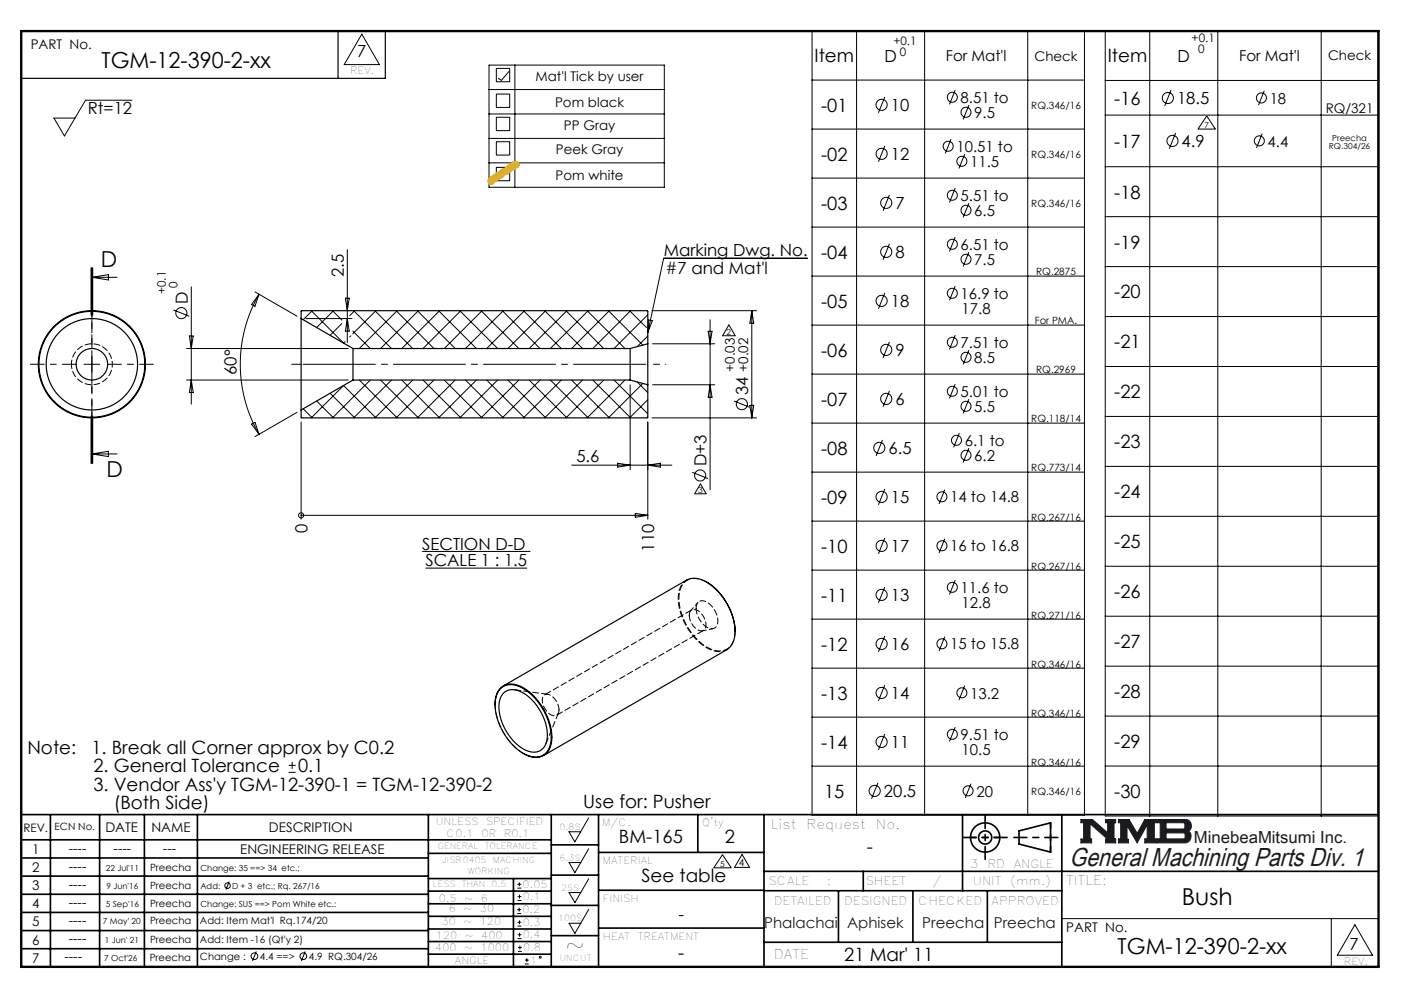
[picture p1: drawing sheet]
<svg xmlns="http://www.w3.org/2000/svg" width="297mm" height="210mm" viewBox="0 0 297 210" stroke-linecap="round" stroke-linejoin="round" font-family="sans-serif">
<g fill="none" stroke="#000" stroke-width=".35">
<path d="M4.5 172.3h287.1M4.5 177.6h112.1M10.7 172.3v32.2M21.1 172.3v32.2M30.5 172.3v32.2M41.8 172.3v32.2M90.6 172.3v32.2M116.6 172.3v32.2M116.6 178.7h10M126.6 172.3v32.2M147.6 172.3v8M161.6 172.3v32.2"/>
<path d="M203.6 172.3v16.1M215.6 175.7l6.6-1.7v6.2l-6.6-1.7zM224.6 172.3v32.2M4.5 185.3h86.1M4.5 181.4h86.1M4.5 189.1h86.1M4.5 193h86.1M4.5 196.8h86.1M90.6 199.1h26M90.6 193.8h26M90.6 188.5h26M90.6 191.1h26"/>
<path d="M90.6 180.5h26M90.6 185.8h26M90.6 196.5h26M108.6 185.8v18.5M116.6 185.1h10M116.6 191.5h10M116.6 197.9h10M126.6 196.3h35M126.6 188.3h35M126.6 180.3h35M161.6 184.3h130M161.6 199.3h63"/>
<path d="M161.6 188.4h63M177.4 188.4v10.9M182.6 184.3v4.1M193.1 188.4v10.9M208.9 188.4v10.9M4.5 200.6h86.1M90.6 201.8h26"/>
<circle cx="208.4" cy="177.1" r="3.1"/>
<circle cx="208.4" cy="177.1" r="1.39"/>
</g>
<path d="M228.7 173.3h2.4l3.2 2.8v-2.1h-.5v-.7h2.2v.7h-.3v3.4h.3v.9h-2.1v-.9h.4l-3.7-3.2v3.2h.3v.9h-2.2v-.9h.5v-3.4h-.5zM236.6 173.3h2.2l1.8 2.9 1.6-2.9h2.4v.7h-.4v3.4h.4v.9h-2.4v-.9h.5v-3l-2.1 3.9-2.2-3.7v2.9h.3v.8h-2.1v-.9h.5v-3.4h-.5zM244.9 173.3h5.9a1.34 1.34 0 0 1 1.2 1.1 1.34 1.34 0 0 1-.7 1.4 1.33 1.33 0 0 1 .6 1.5 1.33 1.33 0 0 1-1.2 1h-5.8v-.9h.5v-3.4h-.5zM246.7 174h3.7l.2 .3v.7l-.3 .3h-3.6zM246.7 176.1l3.8 .1 .2 .2v.8l-.4 .2h-3.6z" fill="none" stroke="#191924" stroke-width=".21"/>
<path d="M105.4 16.6l.7 .4M106.1 17l1.6-1.9M152.9 71h2.6M154.2 68.7l-1.3 2.3M155.5 71l-1.3-2.3M147 104.4h2.4M148.2 102.3l-1.2 2.1M149.4 104.4l-1.2-2.1M155.4 183.4h3.2M157 180.7l-1.6 2.7M158.6 183.4l-1.6-2.7" fill="none" stroke="#000" stroke-width=".21" stroke-dasharray="6.3 1.3 1.3 1.3"/>
<path d="M76.5 7.2l3.8 6.5h-7.5zM124.5 173l-2.9 5-1.2-2.1h2.4M124.5 179.5l-2.9 5.1-1.2-2.2h2.4M124.5 185.8l-2.9 5.1-1.2-2.1h2.4M124.5 192.3l-2.9 5.1-1.2-2.1h2.4M224.6 194.3h67M281.6 194.3v10.2M286.6 195.6l3.7 6.4h-7.4z" fill="none" stroke="#000" stroke-width=".21"/>
<path d="M4.5 6.6h287.1" fill="none" stroke="#000" stroke-width=".21" stroke-dasharray="6.3 1.3 1.3 1.3" stroke-dashoffset="1.9"/>
<path d="M71.5 6.6v10M81.5 6.6v10h-77" fill="none" stroke="#000" stroke-width=".25"/>
<path d="M205.3 177.1h6.2M222.2 174v6.2" fill="none" stroke="#000" stroke-width=".35" stroke-dasharray="15.2 1.3 1.3 1.3" stroke-dashoffset="14.1"/>
<path d="M203.8 177.1h9.2M208.4 172.5v9.2M214.5 177.1h9.3" fill="none" stroke="#000" stroke-width=".35" stroke-dasharray="15.2 1.3 1.3 1.3" stroke-dashoffset="12.5"/>
<path d="M4.5 6.6h287.1v197.9h-287.1z" fill="none" stroke="#000" stroke-width=".5"/>
<path d="M228.7 173.3v.7h.5v3.4h-.5v.9h2.2v-.9h-.3v-3.2l3.7 3.2h-.4v.9h2.1v-.9h-.3v-3.4h.3v-.7h-2.2v.7h.5v2.1l-3.2-2.8zM236.6 173.3v.7h.5v3.4h-.5v.9h2.1v-.8h-.3v-2.9l2.2 3.7 2.1-3.9v3h-.5v.9h2.4v-.9h-.4v-3.4h.4v-.7h-2.4l-1.6 2.9-1.8-2.9zM246.7 176.1l3.8 .1 .2 .2v.8l-.3 .2h-3.7zM244.9 173.3v.7h.5v3.4h-.5v.9l6.2-.1 .6-.5 .2-.7-.1-.8-.5-.4a1.34 1.34 0 0 0 .7-1.4 1.34 1.34 0 0 0-1.2-1.1zM246.7 174h3.7l.2 .3v.8l-.3 .2h-3.6z" fill-rule="evenodd" fill="#191924"/>
<g fill="none" stroke="#000" stroke-width=".21">
<path d="M103.4 13.8h37.1v25.8h-37.1zM103.4 18.9h37.1M105 14.5h2.8v2.8h-2.8zM105 19.9h2.8v2.8h-2.8zM108.9 13.8v25.8M171.8 6.6h57.6v165.8h-57.6zM171.8 16.9h57.6M181.2 6.6v165.8M195.6 6.6v165.8M202.1 19.1l-1.3 3M217.4 6.6v165.8M233.8 6.5h57.7v166.1h-57.7z"/>
<path d="M233.8 17h57.7M243.2 6.5v166.1M247.7 19l-1.3 3.4M257.6 6.5v166.1M267.4 19.2l-1.2 3M279.5 6.5v166.1M27.9 21.2h-9.8l-4.5 7.6-2.2-3.8h4.5M103.4 24.1h37.1M103.4 29.3h37.1M103.4 34.4h37.1M105 24.8h2.8v2.8h-2.8zM105 30h2.8v2.8h-2.8z"/>
<path d="M105 35.4h2.8v2.8h-2.8zM171.8 27.3h57.6M171.8 37.7h57.6M187.2 20.5l-1.4 3.4M187.2 30.9l-1.4 3.3M201.2 29.4l-1.2 3M202.1 39.8l-1.3 3M204.1 32.6l-1.2 3M205 22.2l-1.3 3.1M233.8 24.3h57.7M233.8 35.3h57.7M248.7 28.1l-1.3 3.4"/>
<path d="M255.3 24.5l1.8 2.8h-3.7zM267 28.3l-1.2 3M19.3 56.6v10M19.4 56.6v10M19.4 58.6h5.4M19.4 58.6l3.5-.5v1.1zM19.6 56.6v10M73.5 52.8v19.7M170.8 54.7h-30.4l-3.4 15.6M171.8 48h57.6M171.8 58.4h57.6M188.1 41.2l-1.3 3.4"/>
<path d="M188.1 51.6l-1.3 3.3M202.1 50.1l-1.3 3.1M205 43l-1.3 3M205 53.3l-1.3 3M233.8 45.8h57.7M233.8 56.4h57.7M17.8 77h3.3M19.4 75.4v3.3M36.7 65.5l3.3 1.4M39.5 73.7h34.2M40.1 71.1h.8l-.4 2.6zM40.5 60.7v24.8"/>
<path d="M53.9 61.7l8.9 5.2M54.8 62.2l-.9 2.6-.7-.4zM54.8 62.2a29.6 29.6 0 0 0 0 29.6M64.7 67.4h9.8M65.8 65.7l6.9 6.9M66.1 65.7l-2 1.9M70.3 65.7l2 2M70.5 65.7l-3.5 3.6M72.3 68.4l-2.5 2.5M73 72.3l-.3 .3M73.1 63.1h.8l-.4 2.6zM73.5 67.4l.4 2.6h-.8z"/>
<path d="M74.2 71l-.2 .3M74.5 66.2l-.5 .6M74.6 70l3.7 3.7M74.8 65.7l8 8M75 65.7l-.4 .4M79.3 65.7l8 8M79.5 65.7l-4.9 4.9M83.8 65.7l8 8M84 65.7l-8 8M88.3 65.7l8 8M88.5 65.7l-8 8M92.8 65.7l8 8"/>
<path d="M93 65.7l-8 8M97.3 65.7l8 8M97.5 65.7l-8 8M101.8 65.7l8 8M102 65.7l-8 8M106.2 65.7l8 8M106.5 65.7l-8 8M110.7 65.7l8 8M111 65.7l-8 8M115.2 65.7l8 8M115.4 65.7l-8 8M119.7 65.7l8 8"/>
<path d="M119.9 65.7l-8 8M124.2 65.7l8 8M124.4 65.7l-8 8M128.7 65.7l7.3 7.3M128.9 65.7l-8 8M133.2 65.7l3.5 3.6M133.4 65.7l-8 8M137 66.6l-7.1 7.1M137 71.1l-2.2 2.2M137.2 67.7l.8 .1-1 2.5zM137.9 65.7h22.1M138 72.7h13.2"/>
<path d="M149.8 70.1h.8l-.4 2.6zM150.2 67.6v36M159 65.7v22.7M159 65.7l.4 2.7h-.8zM171.8 68.8h57.6M171.8 79.1h57.6M187.2 61.9l-1.4 3.4M188.1 72.3l-1.3 3.4M202.1 60.5l-1.3 3M202.1 70.9l-1.3 3M205 74l-1.3 3.1M233.8 66.9h57.7"/>
<path d="M233.8 77.5h57.7M19.3 88v10M19.4 88v10M19.4 96l3.5-.6v1.2zM19.4 96h5.4M19.6 88v10zM39.5 80.4h34.2M40.5 80.4l.4 2.6h-.8zM53.2 89.7l.7-.4 .9 2.5zM62.8 87.2l-8.9 5.1M63.7 89.2v20.6M64.1 86.5l2 1.9"/>
<path d="M67 84.8l3.5 3.6M69.8 83.2l5.2 5.2M72.7 81.5l6.8 6.9M72.7 81.5l-6.9 6.9M76 80.4l8 8M78.3 80.4l-8 8M80.5 80.4l8 8M82.8 80.4l-8 8M85 80.4l8 8M87.3 80.4l-8 8M89.5 80.4l8 8M91.8 80.4l-8 8"/>
<path d="M94 80.4l8 8M96.3 80.4l-8 8M98.5 80.4l8 8M100.8 80.4l-8 8M103 80.4l8 8M105.3 80.4l-8 8M107.4 80.4l8 8M109.8 80.4l-8 8M111.9 80.4l8 8M114.2 80.4l-8 8M116.4 80.4l8 8M118.7 80.4l-8 8"/>
<path d="M120.9 80.4l8 8M120.9 98.4h21.2M123.2 80.4l-8 8M125.4 80.4l8 8M127.7 80.4l-8 8M129.9 80.4l7.1 7.1M130.7 98l2.6 .4-2.6 .4zM132.2 80.4l-8 8M133.3 81.4v18M134.8 80.8l2.2 2.2M136 81.1l-7.3 7.3M137 89.2v20.6"/>
<path d="M137 98.4l2.7-.4v.8zM137 84.5l-3.8 3.9M137.9 88.4h22.1M138 81.4h13.2M146.4 99.9l3.4 1.3M150.2 81.4l.4 2.6h-.8zM155.2 84.8l3.4 1.3M158.6 85.7h.8l-.4 2.7zM171.8 89.5h57.6M171.8 99.8h57.6M186.7 93l-1.4 3.4M188.1 82.7l-1.3 3.3"/>
<path d="M202.1 81.2l-1.3 3.1M202.9 91.6l-1.2 3M205 84.4l-1.3 3M205 94.8l-1.3 3M233.8 88.1h57.7M233.8 98.6h57.7M63.7 109h.1M63.7 109h73.3M89.3 116.6h22.9M134.4 108.6l2.6 .4-2.6 .4zM171.8 110.2h57.6M187.2 103.4l-1.4 3.4"/>
<path d="M187.2 113.8l-1.4 3.3M199.9 103.5l-1.2 3.1M199.9 113.9l-1.2 3M233.8 109.2h57.7M233.8 119.8h57.7M90 120.1h21.5M171.8 120.6h57.6M171.8 130.9h57.6M187.2 124.1l-1.4 3.4M187.2 134.5l-1.4 3.4M199.9 134.6l-1.2 3.1M202.1 122.7l-1.3 3"/>
<path d="M233.8 130.3h57.7M171.8 141.3h57.6M171.8 151.7h57.6M187.2 144.9l-1.4 3.3M187.2 155.2l-1.4 3.4M202.1 153.8l-1.3 3M204.1 145l-1.2 3M233.8 140.9h57.7M233.8 151.4h57.7M61.1 163.3h1.4M61.1 161.9h1.4M61.8 161.1v1.5"/>
<path d="M171.8 162h57.6M185.7 165.6l-1.3 3.3M205.4 165.7l-1.2 3.1M233.8 162h57.7M48.5 186.5l-.7 1.6M109.4 193.2h.8M109.4 192.4h.8M109.5 187.8h.8M109.5 187h.8M109.5 195.9h.8M109.5 195h.8M109.5 190.4h.8"/>
<path d="M109.5 189.6h.8M109.5 198.5h.8M109.5 197.7h.8M109.8 192v.8M109.9 186.6v.8M109.9 194.6v.8M109.9 189.2v.8M109.9 197.3v.8M110 200v.8M152.8 180.8l1.9 2.7h-3.7zM54.2 201.2l-.8 2M64.6 201.2l-.8 2"/>
<path d="M109.6 201.2h.8M109.6 200.4h.8M111 203.9h.9M111 203h.9M111.4 202.6v.9"/>
<circle cx="186.5" cy="22.2" r="1.18"/>
<circle cx="186.5" cy="32.5" r="1.18"/>
<circle cx="200.6" cy="30.9" r="1.06"/>
<circle cx="201.5" cy="20.6" r="1.06"/>
<circle cx="203.5" cy="34.1" r="1.06"/>
<circle cx="204.3" cy="23.7" r="1.06"/>
<circle cx="247" cy="20.7" r="1.18"/>
<circle cx="248" cy="29.8" r="1.18"/>
<circle cx="266.4" cy="29.8" r="1.06"/>
<circle cx="266.8" cy="20.7" r="1.06"/>
<circle cx="187.5" cy="53.3" r="1.18"/>
<circle cx="187.5" cy="42.9" r="1.18"/>
<circle cx="201.5" cy="41.3" r="1.06"/>
<circle cx="201.5" cy="51.7" r="1.06"/>
<circle cx="204.3" cy="44.5" r="1.06"/>
<circle cx="204.3" cy="54.8" r="1.06"/>
<circle cx="38.4" cy="66.2" r="1.18"/>
<circle cx="186.5" cy="63.6" r="1.18"/>
<circle cx="187.5" cy="74" r="1.18"/>
<circle cx="201.5" cy="62" r="1.06"/>
<circle cx="201.5" cy="72.4" r="1.06"/>
<circle cx="204.3" cy="75.6" r="1.06"/>
<circle cx="156.9" cy="85.5" r="1.18"/>
<circle cx="186" cy="94.7" r="1.18"/>
<circle cx="187.5" cy="84.4" r="1.18"/>
<circle cx="201.5" cy="82.7" r="1.06"/>
<circle cx="202.3" cy="93.1" r="1.06"/>
<circle cx="204.3" cy="85.9" r="1.06"/>
<circle cx="204.3" cy="96.3" r="1.06"/>
<circle cx="63.7" cy="109" r=".54"/>
<circle cx="148.1" cy="100.6" r="1.18"/>
<circle cx="186.5" cy="115.4" r="1.18"/>
<circle cx="186.5" cy="105.1" r="1.18"/>
<circle cx="199.3" cy="105.1" r="1.06"/>
<circle cx="199.3" cy="115.4" r="1.06"/>
<circle cx="186.5" cy="125.8" r="1.18"/>
<circle cx="186.5" cy="136.2" r="1.18"/>
<circle cx="199.3" cy="136.2" r="1.06"/>
<circle cx="201.5" cy="124.2" r="1.06"/>
<circle cx="186.5" cy="156.9" r="1.18"/>
<circle cx="186.5" cy="146.5" r="1.18"/>
<circle cx="201.5" cy="155.3" r="1.06"/>
<circle cx="203.5" cy="146.5" r="1.06"/>
<circle cx="185" cy="167.3" r="1.18"/>
<circle cx="204.8" cy="167.2" r="1.06"/>
<circle cx="48.1" cy="187.3" r=".59"/>
<circle cx="53.8" cy="202.2" r=".71"/>
<circle cx="64.2" cy="202.2" r=".71"/>
<circle cx="114.3" cy="202.4" r=".2"/>
</g>
<path d="M19.4 56.6v41.4" fill="none" stroke="#000" stroke-width=".21" stroke-dasharray="6.3 1.3 1.3 1.3" stroke-dashoffset="2.8"/>
<path d="M136.9 77h-73.1" fill="none" stroke="#000" stroke-width=".21" stroke-dasharray="15.2 1.3 1.3 1.3" stroke-dashoffset="-.3"/>
<path d="M63.8 77h-2.1" fill="none" stroke="#000" stroke-width=".21" stroke-dasharray="15.2 1.3 1.3 1.3"/>
<path d="M136.9 77h4" fill="none" stroke="#000" stroke-width=".21" stroke-dasharray="15.2 1.3 1.3 1.3" stroke-dashoffset="15.2"/>
<path d="M16.1 77h-9.7M19.4 73.7v-9.7M22.8 77h9.6M19.4 80.4v9.6" fill="none" stroke="#000" stroke-width=".21" stroke-dasharray="15.2 1.3 1.3 1.3" stroke-dashoffset="12.3"/>
<g fill="none" stroke="#000" stroke-width=".25">
<path d="M63.7 67.4v19.3M63.7 67.4v-1.6l.1-.1h73.1l.1 .1v6.9M63.7 67.4l11 6.3M74.7 73.7v6.7M74.7 73.7h58.6M133.3 73.7v6.7M137 72.7v8.7M137 72.7l-3.7 1M74.7 80.4l-11 6.3M74.7 80.4h58.6M133.3 80.4l3.7 1M137 81.4v6.8l-.1 .2h-73.1l-.1-.2v-1.5"/>
<path d="M149.5 123.1a13.1 13.1 0 0 1 6 10.4M155.5 133.5a12.9 12.9 0 0 0-7.1-10.9 3.8 3.8 0 0 0-3.2 .1l-38.7 22.4M155.5 133.5a4.2 4.2 0 0 1-1.8 3.9l-38.7 22.4M104.7 149a3.8 3.8 0 0 1 3-4.3 8.1 8.1 0 0 1 6.4 3.9 11.4 11.4 0 0 1 2.4 9.1 3.4 3.4 0 0 1-5.1 2l-.7-.4M105.8 145.8a3.8 3.8 0 0 1 5-.1 12.8 12.8 0 0 1 5.7 11.1 3.4 3.4 0 0 1-5.3 2.8 12.6 12.6 0 0 1-6.4-11.7l.4-1.2zM106.6 146.5a3.4 3.4 0 0 1 4.4 .2 10.9 10.9 0 0 1 4.7 10 2.86 2.86 0 0 1-4.4 2 10.8 10.8 0 0 1-5.7-10.3l.4-1z"/>
<circle cx="19.4" cy="77" r="11.3"/>
<circle cx="19.4" cy="77" r="3.3"/>
<circle cx="19.4" cy="77" r="11.2"/>
<circle cx="19.4" cy="77" r="9.7"/>
</g>
<path d="M15.1 77a4.3 4.3 0 0 1 6.4-3.8 4.3 4.3 0 0 1 .4 7.4 4.3 4.3 0 0 1-6.8-3.1v-.5M145.2 122.7a4.7 4.7 0 0 0-1.7 4.9 12.9 12.9 0 0 0 7 9.9 3.8 3.8 0 0 0 3.2-.1M147.7 127.4l-1.6 1.8M148.6 133.4l2.2-.5" fill="none" stroke="#000" stroke-width=".21" stroke-dasharray="1.3 .6" stroke-dashoffset=".4"/>
<path d="M147.3 128.7a1.41 1.41 0 0 1 .7-1.5 1.41 1.41 0 0 1 1.6 .2 4.6 4.6 0 0 1 2.1 4.9 1.54 1.54 0 0 1-2.6 0 5.2 5.2 0 0 1-1.8-3.6M110.7 159.4a13.3 13.3 0 0 1-6-10.5" fill="none" stroke="#000" stroke-width=".21" stroke-dasharray="1.3 .6" stroke-dashoffset=".1"/>
<path d="M145.8 130.1a1.11 1.11 0 0 1 .6-1.2 1.11 1.11 0 0 1 1.3 .3 3.3 3.3 0 0 1 1.4 3.9 1.63 1.63 0 0 1-2.4-.7 3.8 3.8 0 0 1-.9-2.3M115.5 157.3l2.6-6.5M115.9 146.8l-7.1-.9M118.3 150.1a3.4 3.4 0 0 0-2.6-3.3 1.3 1.3 0 0 0-.9 2 3.2 3.2 0 0 0 2.6 2.6 1.1 1.1 0 0 0 .9-1.3" fill="none" stroke="#000" stroke-width=".21" stroke-dasharray="1.3 .6"/>
<path d="M155.5 133.4a3.7 3.7 0 0 1-3 4.3 8.2 8.2 0 0 1-6.4-4.1 11 11 0 0 1-2.2-9 3.3 3.3 0 0 1 4.9-1.8l.8 .3" fill="none" stroke="#000" stroke-width=".21" stroke-dasharray="1.3 .6" stroke-dashoffset="-.1"/>
<path d="M146.3 129l-31.1 17.9M117.7 151.3l31.1-18" fill="none" stroke="#000" stroke-width=".21" stroke-dasharray="1.3 .6" stroke-dashoffset="-.2"/>
<path d="M103.6 37.5l4.5-3a.96 .96 0 0 1 1.3-.5 .96 .96 0 0 1 .4 1.3l-.3 .3a2.87 2.87 0 0 0-1.8 1.1l-.7 .3-.6 .6-1.8 1.1a.79 .79 0 0 1-.7 .5 .79 .79 0 0 1-.7-.5v-.9z" fill="#fbbc04"/>
<text font-size="5.5" fill="#191924" x="226.2" y="183">General Machining Parts Div. 1</text>
<g font-size="4.9">
<text x="250" y="191.4">Bush</text>
<text x="119.6" y="201.6">~</text>
</g>
<g font-size="4.7">
<text x="21.5" y="14.4">TGM-12-390-2-xx</text>
<text x="21.3" y="56.5">D</text>
<text x="22.6" y="101">D</text>
<text x="236.4" y="201.7">TGM-12-390-2-xx</text>
</g>
<g font-size="3.9">
<text x="172.3" y="13.2">Item</text>
<text x="234.3" y="13.2">Item</text>
<text x="173.7" y="23.6">-01</text>
<text x="235.7" y="22.2">-16</text>
<text x="173.7" y="34">-02</text>
<text x="235.7" y="31.3">-17</text>
<text x="235.7" y="42">-18</text>
<text x="173.7" y="44.4">-03</text>
<text x="235.7" y="52.6">-19</text>
<text x="173.7" y="54.7">-04</text>
<text x="173.7" y="65.1">-05</text>
<text x="235.7" y="63.1">-20</text>
<text x="173.7" y="75.4">-06</text>
<text x="235.7" y="73.7">-21</text>
<text x="173.7" y="85.8">-07</text>
<text x="235.7" y="84.2">-22</text>
<text x="235.7" y="94.8">-23</text>
<text x="173.7" y="96.2">-08</text>
<text x="173.7" y="106.5">-09</text>
<text x="235.7" y="105.4">-24</text>
<text x="173.7" y="116.9">-10</text>
<text x="235.7" y="115.9">-25</text>
<text x="173.7" y="127.3">-11</text>
<text x="235.7" y="126.5">-26</text>
<text x="173.7" y="137.6">-12</text>
<text x="235.7" y="137.1">-27</text>
<text x="173.7" y="148">-13</text>
<text x="235.7" y="147.6">-28</text>
<text x="5.8" y="159.4">Note:</text>
<text x="19.3" y="159.4">1. Break all Corner approx by C0.2</text>
<text x="173.7" y="158.4">-14</text>
<text x="235.7" y="158.2">-29</text>
<text x="19.8" y="163.3">2. General Tolerance</text>
<text x="19.8" y="167.2">3. Vendor Ass'y TGM-12-390-1 = TGM-12-390-2</text>
<text x="63.1" y="163.3">0.1</text>
<text x="24.1" y="171.1">(Both Side)</text>
<text x="123.4" y="170.8">Use for: Pusher</text>
<text x="174.3" y="168.7">15</text>
<text x="235.7" y="168.7">-30</text>
<text x="130.9" y="178.4">BM-165</text>
<text x="153.3" y="178.4">2</text>
<text x="183.4" y="180.5">-</text>
<text x="135.7" y="186.6">See table</text>
<text x="143.5" y="202.9">-</text>
<text x="178.6" y="203.2">21 Mar' 11</text>
</g>
<g font-size="3.5">
<text x="75.6" y="12.1">7</text>
<text x="187.1" y="13.1">D</text>
<text x="249.1" y="13.1">D</text>
<text x="188.4" y="23.5">10</text>
<text x="249" y="22.1">18.5</text>
<text x="18.6" y="24.2">Rt=12</text>
<text x="188.4" y="33.9">12</text>
<text x="250" y="31.1">4.9</text>
<text x="189.4" y="44.2">7</text>
<text x="72.7" y="58.7" transform="rotate(-90 72.7 58.7)">2.5</text>
<text x="140.4" y="54.1">Marking Dwg. No.</text>
<text x="140.8" y="57.9">#7 and Mat'l</text>
<text x="189.4" y="54.6">8</text>
<text x="39.7" y="64.3" transform="rotate(-90 39.7 64.3)">D</text>
<text x="188.4" y="65">18</text>
<text x="189.4" y="75.3">9</text>
<text x="50" y="79.3" transform="rotate(-89 50 79.3)">60°</text>
<text x="158.3" y="83.5" transform="rotate(-90 158.3 83.5)">34</text>
<text x="189.4" y="85.7">6</text>
<text x="121.9" y="97.6">5.6</text>
<text x="149.4" y="98.6" transform="rotate(-90 149.4 98.6)">D+3</text>
<text x="188" y="96.1">6.5</text>
<text x="188.4" y="106.4">15</text>
<text x="65" y="112.7" transform="rotate(-90 65 112.7)">0</text>
<text x="89.3" y="116.2">SECTION D-D</text>
<text x="90" y="119.8">SCALE 1 : 1.5</text>
<text x="138.4" y="116.6" transform="rotate(-90 138.4 116.6)">110</text>
<text x="188.4" y="116.8">17</text>
<text x="188.4" y="127.1">13</text>
<text x="188.4" y="137.5">16</text>
<text x="188.4" y="147.9">14</text>
<text x="188.4" y="158.2">11</text>
<text x="187" y="168.6">20.5</text>
<text x="143.5" y="194.6">-</text>
<text x="285.5" y="200.9">7</text>
</g>
<text font-size="3.5" fill="#191924" x="252.6" y="178.4">MinebeaMitsumi Inc.</text>
<g font-size="3.2">
<text x="200.1" y="12.9">For Mat'l</text>
<text x="262.1" y="12.9">For Mat'l</text>
<text x="203.2" y="21.8">8.51 to</text>
<text x="268.6" y="21.9">18</text>
<text x="206.1" y="24.9">9.5</text>
<text x="202.3" y="32.1">10.51 to</text>
<text x="205.2" y="35.3">11.5</text>
<text x="268.1" y="31">4.4</text>
<text x="203.2" y="42.5">5.51 to</text>
<text x="206.1" y="45.7">6.5</text>
<text x="203.2" y="52.9">6.51 to</text>
<text x="206.1" y="56">7.5</text>
<text x="203.2" y="63.2">16.9 to</text>
<text x="203.4" y="66.4">17.8</text>
<text x="203.2" y="73.6">7.51 to</text>
<text x="206.1" y="76.8">8.5</text>
<text x="203.2" y="84">5.01 to</text>
<text x="206.1" y="87.1">5.5</text>
<text x="204.1" y="94.3">6.1 to</text>
<text x="206.1" y="97.5">6.2</text>
<text x="201" y="106.3">14 to 14.8</text>
<text x="201" y="116.6">16 to 16.8</text>
<text x="203.2" y="125.4">11.6 to</text>
<text x="203.4" y="128.6">12.8</text>
<text x="201" y="137.4">15 to 15.8</text>
<text x="205.2" y="147.7">13.2</text>
<text x="203.2" y="156.5">9.51 to</text>
<text x="203.4" y="159.7">10.5</text>
<text x="206.5" y="168.4">20</text>
</g>
<g font-size="3.2" fill="#191924">
<text x="161.7" y="196.3">Phalachai</text>
<text x="179.2" y="196.3">Aphisek</text>
<text x="195.1" y="196.3">Preecha</text>
<text x="210.2" y="196.3">Preecha</text>
</g>
<g font-size="2.8">
<text x="6.5" y="10.4">PART No.</text>
<text x="113.3" y="17.1">Mat'l Tick by user</text>
<text x="218.9" y="12.8">Check</text>
<text x="280.9" y="12.8">Check</text>
<text x="117.4" y="22.6">Pom black</text>
<text x="280.4" y="24">RQ/321</text>
<text x="119.3" y="27.5">PP Gray</text>
<text x="117.6" y="32.7">Peek Gray</text>
<text x="117.5" y="38.1">Pom white</text>
<text x="155.4" y="78.6" transform="rotate(-90 155.4 78.6)">+0.03</text>
<text x="158.3" y="78.6" transform="rotate(-90 158.3 78.6)">+0.02</text>
<text x="22.3" y="175.9">DATE</text>
<text x="32" y="175.9">NAME</text>
<text x="56.9" y="175.9">DESCRIPTION</text>
<text x="163.1" y="175.3">List</text>
<text x="170.6" y="175.3">Request</text>
<text x="185.3" y="175.3">No.</text>
<text x="6.8" y="180.6">1</text>
<text x="6.8" y="184.4">2</text>
<text x="14.5" y="180.3">----</text>
<text x="14.5" y="184.1">----</text>
<text x="24" y="180.3">----</text>
<text x="34.5" y="180.3">---</text>
<text x="50.8" y="180.7">ENGINEERING RELEASE</text>
<text x="6.8" y="188.3">3</text>
<text x="14.5" y="191.8">----</text>
<text x="14.5" y="188">----</text>
<text x="225.5" y="187.2">TITLE:</text>
<text x="6.8" y="192.1">4</text>
<text x="6.8" y="195.9">5</text>
<text x="14.5" y="195.6">----</text>
<text x="225.6" y="197.2">PART No.</text>
<text x="6.8" y="203.6">7</text>
<text x="6.8" y="199.8">6</text>
<text x="13.6" y="203.3">----</text>
<text x="14.5" y="199.5">----</text>
<text x="163.7" y="202.9">DATE</text>
</g>
<g font-size="2.5">
<text x="189" y="9.4">+0.1</text>
<text x="190.3" y="11.9">0</text>
<text x="252.1" y="8.8">+0.1</text>
<text x="253.4" y="11.3">0</text>
<text x="35.1" y="62.2" transform="rotate(-90 35.1 62.2)">+0.1</text>
<text x="37.5" y="60.8" transform="rotate(-90 37.5 60.8)">0</text>
<text x="4.9" y="175.9">REV.</text>
<text x="205.2" y="183.5">3</text>
<text x="208.9" y="183.5">RD</text>
<text x="214.4" y="183.5">ANGLE</text>
<text x="162.5" y="187.2">SCALE</text>
<text x="163.7" y="191.4">DETAILED</text>
<text x="174.9" y="187.2">:</text>
<text x="178.6" y="191.4">DESIGNED</text>
<text x="183.1" y="187.2">SHEET</text>
<text x="194.2" y="191.4">CHECKED</text>
<text x="197.2" y="187.2">/</text>
<text x="205.8" y="187.2">UNIT</text>
<text x="209.8" y="191.4">APPROVED</text>
<text x="213.7" y="187.2">(mm.)</text>
</g>
<g font-size="2.1">
<text x="74.1" y="15.7">REV.</text>
<text x="218.2" y="23.1">RQ.346/16</text>
<text x="218.2" y="33.5">RQ.346/16</text>
<text x="218.2" y="43.9">RQ.346/16</text>
<text x="219.2" y="58.1">RQ.2875</text>
<text x="218.9" y="68.6">For PMA.</text>
<text x="219.2" y="79">RQ.2969</text>
<text x="218.2" y="89.3">RQ.118/14</text>
<text x="218.2" y="99.7">RQ.773/14</text>
<text x="218.2" y="110.1">RQ.267/16</text>
<text x="218.2" y="120.4">RQ.267/16</text>
<text x="218.2" y="130.8">RQ.271/16</text>
<text x="218.2" y="141.2">RQ.346/16</text>
<text x="218.2" y="151.5">RQ.346/16</text>
<text x="218.2" y="161.9">RQ.346/16</text>
<text x="218.2" y="168.2">RQ.346/16</text>
<text x="11.6" y="175.6">ECN No.</text>
<text x="92.2" y="174.4">UNLESS</text>
<text x="94.5" y="177">C0.1</text>
<text x="101.8" y="177">OR</text>
<text x="102.8" y="174.4">SPECIFIED</text>
<text x="106.6" y="177">R0.1</text>
<text x="127.3" y="174.6">M/C.</text>
<text x="148.6" y="174.7">Q'ty</text>
<text x="31.7" y="184.1">Preecha</text>
<text x="127.5" y="182.7">MATERIAL</text>
<text x="156.3" y="183.1">4</text>
<text x="31.7" y="188">Preecha</text>
<text x="31.7" y="191.8">Preecha</text>
<text x="92.8" y="190.7">0.5</text>
<text x="98.2" y="190.7">~</text>
<text x="101.7" y="190.7">6</text>
<text x="110.6" y="187.7">0.05</text>
<text x="110.6" y="190.4">0.1</text>
<text x="127.6" y="190.8">FINISH</text>
<text x="31.7" y="195.5">Preecha</text>
<text x="42.3" y="195.5">Add: Item Mat'l Rq.174/20</text>
<text x="93.4" y="195.6">30</text>
<text x="94.9" y="193">6</text>
<text x="98" y="195.6">~</text>
<text x="98" y="193">~</text>
<text x="101.5" y="195.6">120</text>
<text x="101.5" y="193">30</text>
<text x="110.5" y="193.1">0.2</text>
<text x="110.6" y="195.8">0.3</text>
<text x="31.7" y="203.3">Preecha</text>
<text x="31.7" y="199.3">Preecha</text>
<text x="42.3" y="203">Change :</text>
<text x="42.3" y="199.3">Add: Item -16 (Qt'y 2)</text>
<text x="55" y="203">4.4 ==&gt;</text>
<text x="65.3" y="203">4.9 RQ.304/26</text>
<text x="92.1" y="201">400</text>
<text x="92.2" y="198.5">120</text>
<text x="96.2" y="203.8">ANGLE</text>
<text x="98.2" y="201">~</text>
<text x="98.3" y="198.5">~</text>
<text x="101.7" y="201">1000</text>
<text x="101.8" y="198.5">400</text>
<text x="110.6" y="198.4">0.4</text>
<text x="110.7" y="201.1">0.8</text>
<text x="112.1" y="203.8">1</text>
<text x="127.6" y="198.9">HEAT</text>
<text x="134.9" y="198.9">TREATMENT</text>
<text x="284.3" y="204">REV.</text>
</g>
<g font-size="1.8">
<text x="254.8" y="27.1">7</text>
<text x="281.8" y="29.8">Preecha</text>
<text x="281.1" y="31.5">RQ.304/26</text>
<text x="153.7" y="70.8">2</text>
<text x="147.7" y="104.2">3</text>
<text x="92.6" y="179.6">GENERAL</text>
<text x="102.5" y="179.6">TOLERANCE</text>
<text x="118.4" y="175.5">0.8S</text>
<text x="22.4" y="184.1">22 Jul'11</text>
<text x="42.4" y="184.1">Change: 35 ==&gt; 34 etc.;</text>
<text x="93.5" y="182.6">JISB0405</text>
<text x="99" y="184.9">WORKING</text>
<text x="104.3" y="182.6">MACHING</text>
<text x="118.4" y="182">6.3S</text>
<text x="152.4" y="183.3">5</text>
<text x="22.4" y="191.8">5 Sep'16</text>
<text x="22.5" y="188">9 Jun'16</text>
<text x="42.4" y="188">Add:</text>
<text x="42.4" y="191.8">Change: SUS ==&gt; Pom White etc.:</text>
<text x="49.1" y="188">D + 3 etc.; Rq. 267/16</text>
<text x="91.6" y="187.6">LESS</text>
<text x="97.7" y="187.6">THAN</text>
<text x="104" y="187.6">0.5</text>
<text x="118.7" y="188.3">25S</text>
<text x="21.8" y="195.5">7 May' 20</text>
<text x="118.1" y="194.8">100S</text>
<text x="22" y="203.3">7 Oct'26</text>
<text x="22.2" y="199.3">1 Jun' 21</text>
<text x="118.4" y="203.3">UNCUT</text>
</g>
</svg>
